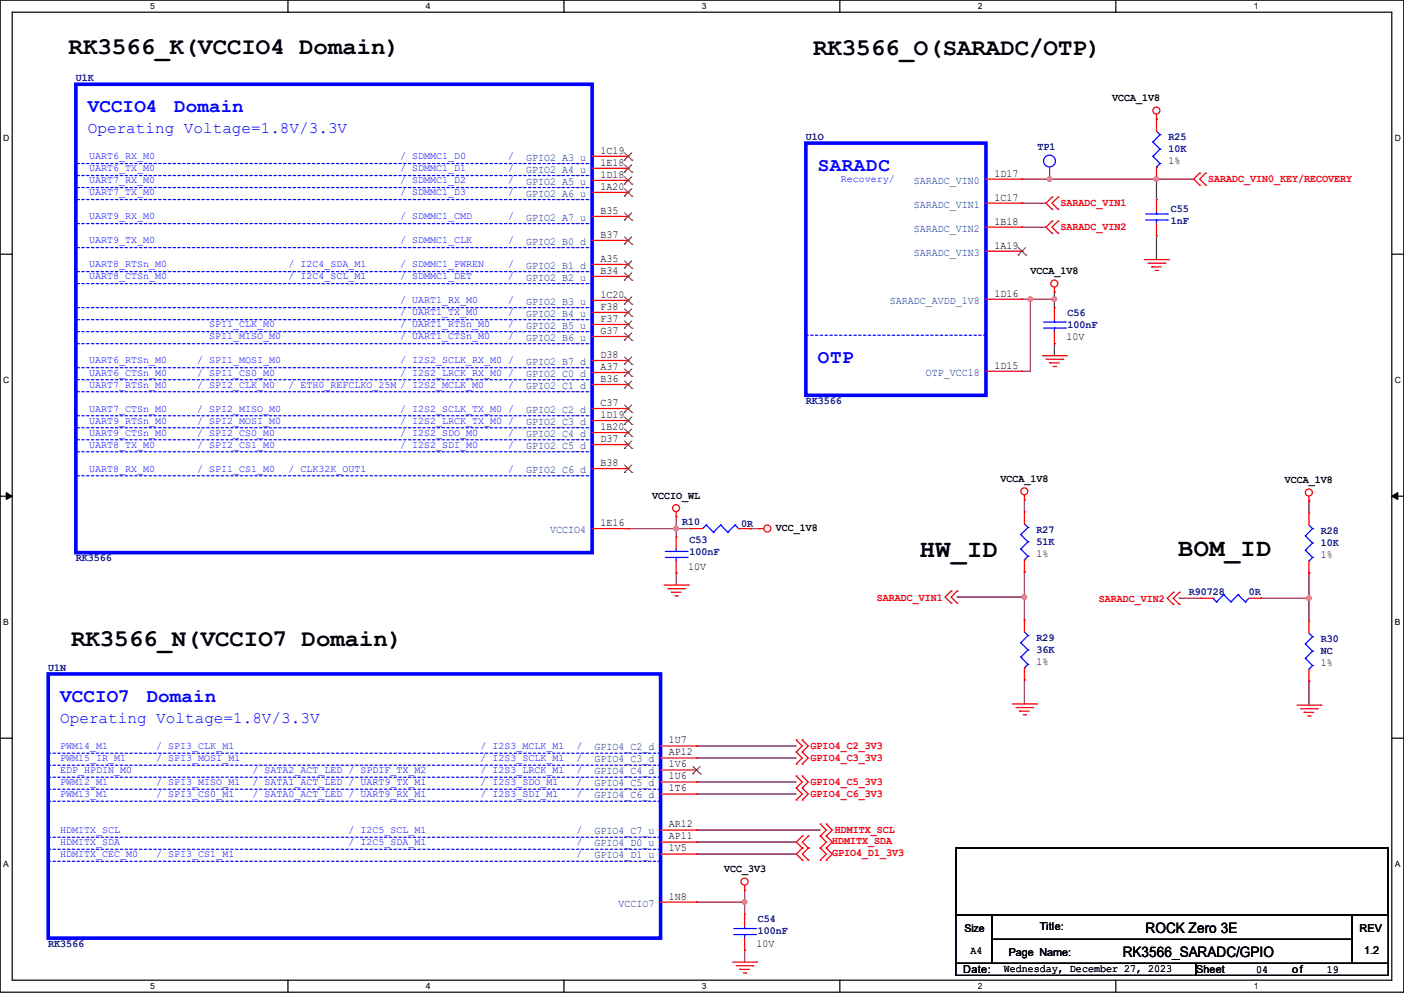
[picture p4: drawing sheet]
<svg xmlns="http://www.w3.org/2000/svg" width="297mm" height="210mm" viewBox="0 0 297 210" stroke-linecap="round" stroke-linejoin="round" font-family="sans-serif">
<path d="M0 0h297v209.8h-297zM2.6 2.6h291.8v204.7h-291.8z" fill="none" stroke="#000" stroke-width=".25"/>
<g fill="#fff">
<path d="M31.7 .3h1v2h-1z"/>
<path d="M31.7 207.6h1v1.9h-1z"/>
</g>
<path d="M60.9 0v2.6M60.9 207.3v2.5" fill="none" stroke="#000" stroke-width=".25"/>
<g fill="#fff">
<path d="M90.1 .3h1v2h-1z"/>
<path d="M90.1 207.6h1v1.9h-1z"/>
</g>
<path d="M119.3 0v2.6M119.3 207.3v2.5" fill="none" stroke="#000" stroke-width=".25"/>
<g fill="#fff">
<path d="M148.5 .3h.9v2h-.9z"/>
<path d="M148.5 207.6h.9v1.9h-.9z"/>
</g>
<path d="M177.7 0v2.6M177.7 207.3v2.5" fill="none" stroke="#000" stroke-width=".25"/>
<g fill="#fff">
<path d="M206.8 .3h1v2h-1z"/>
<path d="M206.8 207.6h1v1.9h-1z"/>
</g>
<path d="M236.1 0v2.6M236.1 207.3v2.5" fill="none" stroke="#000" stroke-width=".25"/>
<g fill="#fff">
<path d="M265.2 .3h1v2h-1z"/>
<path d="M265.2 207.6h1v1.9h-1z"/>
<path d="M.7 28.2h1.2v1.9h-1.2z"/>
<path d="M295.1 28.2h1.2v1.9h-1.2z"/>
<path d="M.7 79.3h1.2v2h-1.2z"/>
<path d="M295.1 79.3h1.2v2h-1.2z"/>
</g>
<path d="M0 53.8h2.6M294.4 53.8h2.6" fill="none" stroke="#000" stroke-width=".25"/>
<g fill="#fff">
<path d="M.7 130.5h1.2v2h-1.2z"/>
<path d="M295.1 130.5h1.1v2h-1.1z"/>
</g>
<path d="M0 104.9h2.6M294.4 104.9h2.6" fill="none" stroke="#000" stroke-width=".25"/>
<path d="M1.3 104.2l1.3 .7-1.3 .8zM294.4 104.9l1.3-.7v1.5z" fill="#000" stroke="#000" stroke-width=".21"/>
<g fill="#fff">
<path d="M.7 181.7h1.2v2h-1.2z"/>
<path d="M295.1 181.7h1.1v2h-1.1z"/>
</g>
<path d="M0 156.1h2.6M294.4 156.1h2.6M202.2 179.4h91.5v14.2h-91.5zM202.2 193.6h7.6v10.2h-7.6zM209.8 193.6h76.2v5.1h-76.2zM209.8 198.7h76.2v5.1h-76.2zM286 193.6h7.7v10.2h-7.7zM202.2 203.8h50.8v2.5h-50.8zM253 203.8h40.7v2.5h-40.7z" fill="none" stroke="#000" stroke-width=".25"/>
<g fill="none" stroke="#800040" stroke-width=".25">
<path d="M216.2 37.9h.1M216.2 37.9h36.3M222 37.9h.1M244.6 37.9h.1M244.6 37.9v4.3M216.2 43h.1M216.2 48h.1M216.2 43h5.1M216.2 48h5.1M244.6 49.8h.1M244.6 49.8v5.1M216.2 63.3h.1"/>
<path d="M216.2 78.5h.1M216.2 63.3h6.9M218 63.3h.1M218 63.3v15.2h-1.8M223.1 63.3h.1M223.1 72.7h.1M223.1 61.8h.1M223.1 61.8v3.3M223.1 72.7v2.5M132.9 111.8h.1M132.9 111.8h13.2M143 109.3h.1"/>
<path d="M143 111.8h.1M143 109.3v4.3M158.8 111.8h.1M158.8 111.8h1.8M216.7 105.7h.1M216.7 105.7v2.5M276.9 106h.1M276.9 106v2.5M143 121.2h.1M143 121.2v2.5M202.5 126.3h.1M202.5 126.3h14.2"/>
<path d="M216.7 120.9h.1M216.7 126.3h.1M216.7 120.9v10.2M249.5 126.5h.1M249.5 126.5h4.5M266.7 126.5h.1M266.7 126.5h10.2M276.9 121.2h.1M276.9 126.5h.1M276.9 121.2v10.2M147.4 157.8h.1M147.4 157.8h21"/>
<path d="M216.7 143.8h.1M216.7 143.8v5.1M276.9 144.1h.1M276.9 144.1v5M147.4 175.6h.1M147.4 178.1h.1M147.4 167.9h.1M147.4 165.4h.1M147.4 160.3h.1M147.4 175.6h26.1M147.4 178.1h21M147.4 167.9h21"/>
<path d="M147.4 165.4h21M147.4 160.3h21M147.4 190.8h.1M147.4 180.6h.1M147.4 190.8h10.1M147.4 180.6h21M157.5 188.3h.1M157.5 190.8h.1M157.5 188.3v5M157.5 201h.1M157.5 201v2.5"/>
</g>
<g fill="#f0f" stroke="#f0f" stroke-width=".25">
<circle cx="223" cy="63.3" r=".49"/>
<circle cx="157.5" cy="190.8" r=".49"/>
<circle cx="218" cy="63.3" r=".49"/>
<circle cx="216.7" cy="126.3" r=".49"/>
<circle cx="276.9" cy="126.5" r=".49"/>
<circle cx="244.6" cy="37.9" r=".49"/>
<circle cx="222" cy="37.9" r=".49"/>
<circle cx="143" cy="111.8" r=".49"/>
</g>
<g fill="none" stroke="#f00" stroke-width=".25">
<path d="M125.3 33.1h7.6M125.3 35.6h7.6M125.3 38.1h7.6M132.9 33.1h.1M132.9 35.6h.1M132.9 38.1h.1M208.6 37.9h7.6M216.2 37.9h.1M222 37.9h.1M222 35.3v2.6M244.6 25.2h.1M244.6 37.9h.1"/>
<path d="M244.6 24.2v3.5M244.6 35.3v2.6M253.8 36.6h.1M253.8 39.2h.1M253.8 36.6l-1.3 1.3 1.3 1.3M255.1 39.2h.1M255.1 36.6h.1M255.1 36.6l-1.3 1.3 1.3 1.3M125.3 40.7h7.6M125.3 45.8h7.6M125.3 50.8h7.6M125.3 55.9h7.6"/>
<path d="M125.3 58.5h7.6M132.9 40.7h.1M132.9 45.8h.1M132.9 50.8h.1M132.9 55.9h.1M132.9 58.5h.1M208.6 43h7.6M208.6 48h7.6M208.6 53.1h7.6M216.2 43h.1M216.2 48h.1M216.2 53.1h.1"/>
<path d="M222.5 41.7h.1M222.5 44.2h.1M222.5 46.8h.1M222.5 49.3h.1M222.5 41.7l-1.2 1.3 1.2 1.2M222.5 46.8l-1.2 1.2 1.2 1.3M223.8 44.2h.1M223.8 41.7h.1M223.8 49.3h.1M223.8 46.8h.1M223.8 41.7l-1.3 1.3 1.3 1.2M223.8 46.8l-1.3 1.2 1.3 1.3"/>
<path d="M242.1 54.9h5.1M242.9 55.7h3.5M243.6 56.4h.1M243.6 56.4h2.1M244.4 57.2h.5M244.6 42.2h.1M244.6 49.8h.1M244.6 42.2v2.5M244.6 47.3v2.5M244.9 57.2h.1M246.4 55.7h.1M247.2 54.9h.1"/>
<path d="M125.3 63.5h7.6M125.3 66.1h7.6M125.3 68.6h7.6M125.3 71.2h7.6M125.3 76.2h7.6M125.3 78.8h7.6M132.9 63.5h.1M132.9 66.1h.1M132.9 68.6h.1M132.9 71.2h.1M132.9 76.2h.1M132.9 78.8h.1"/>
<path d="M208.6 63.3h7.6M208.6 78.5h7.6M216.2 63.3h.1M216.2 78.5h.1M220.5 75.2h5.1M221.3 76h3.5M222 76.8h.1M222 76.8h2.1M222.8 77.5h.5M223.1 61.8h.1M223.1 65.1h.1M223.1 72.7h.1"/>
<path d="M223.1 60.7v1.1M223.1 65.1v2.5M223.1 70.1v2.6M223.3 77.5h.1M224.8 76h.1M225.6 75.2h.1M125.3 81.3h7.6M125.3 86.4h7.6M125.3 88.9h7.6M125.3 91.5h7.6M125.3 94h7.6M125.3 99.1h7.6"/>
<path d="M132.9 81.3h.1M132.9 86.4h.1M132.9 88.9h.1M132.9 91.5h.1M132.9 94h.1M132.9 99.1h.1M125.3 111.8h7.6M132.9 111.8h.1M143 109.3h.1M143 113.6h.1M143 108.2v1.1M143 113.6v2.5"/>
<path d="M143 118.7v2.5M146.1 111.8h.1M146.1 111.8h2.5M156.3 111.8h2.5M158.8 111.8h.1M160.6 111.8h.1M160.6 111.8h1M216.7 105.7h.1M216.7 108.2h.1M216.7 104.7v1M216.7 108.2v2.6M216.7 118.4v2.5"/>
<path d="M276.9 106h.1M276.9 108.5h.1M276.9 104.9v1.1M276.9 108.5v2.5M276.9 118.7v2.5M140.5 123.7h5.1M141.3 124.5h3.5M142 125.3h.1M142 125.3h2.1M142.8 126h.5M143 121.2h.1M143.3 126h.1"/>
<path d="M144.8 124.5h.1M145.6 123.7h.1M201.2 127.6h.1M201.2 125h.1M201.2 125l-1.3 1.3 1.3 1.3M202.5 127.6h.1M202.5 125h.1M202.5 125l-1.3 1.3 1.3 1.3M216.7 131.1h.1M216.7 120.9h.1M216.7 131.1v2.5M248.2 127.8h.1"/>
<path d="M248.2 125.3h.1M248.2 125.3l-1.3 1.2 1.3 1.3M249.5 127.8h.1M249.5 125.3h.1M249.5 125.3l-1.3 1.2 1.3 1.3M254 126.5h.1M254 126.5h2.6M264.2 126.5h2.5M266.7 126.5h.1M276.9 131.4h.1M276.9 121.2h.1M276.9 131.4v2.5"/>
<path d="M139.7 157.8h7.7M147.4 157.8h.1M168.4 159h.1M168.4 156.5h.1M168.4 156.5l1.3 1.3-1.3 1.2M168.4 159l1.3 1.3-1.3 1.3M169.7 159h.1M169.7 156.5h.1M169.7 156.5l1.3 1.3-1.3 1.2M169.7 159l1.3 1.3-1.3 1.3M214.2 148.9h5M214.9 149.6h3.6"/>
<path d="M215.7 150.4h.1M215.7 150.4h2M216.5 151.2h.5M216.7 143.8h.1M216.7 141.3v2.5M217 151.2h.1M218.5 149.6h.1M219.2 148.9h.1M274.4 149.1h5M275.1 149.9h3.6M275.9 150.7h.1M275.9 150.7h2"/>
<path d="M276.6 151.4h.6M276.9 144.1h.1M276.9 141.5v2.6M277.2 151.4h.1M278.7 149.9h.1M279.4 149.1h.1M139.7 160.3h7.7M139.7 162.9h7.7M139.7 165.4h7.7M139.7 167.9h7.7M139.7 175.6h7.7M139.7 178.1h7.7"/>
<path d="M147.4 160.3h.1M147.4 162.9h.1M147.4 165.4h.1M147.4 167.9h.1M147.4 175.6h.1M147.4 178.1h.1M168.4 161.6h.1M168.4 166.7h.1M168.4 164.1h.1M168.4 169.2h.1M168.4 164.1l1.3 1.3-1.3 1.3M168.4 166.7l1.3 1.2-1.3 1.3"/>
<path d="M169.7 179.4h.1M169.7 176.8h.1M169.7 161.6h.1M169.7 166.7h.1M169.7 164.1h.1M169.7 169.2h.1M169.7 179.4l-1.3 1.2 1.3 1.3M169.7 176.8l-1.3 1.3 1.3 1.3M169.7 164.1l1.3 1.3-1.3 1.3M169.7 166.7l1.3 1.2-1.3 1.3M171 179.4h.1M171 176.8h.1"/>
<path d="M171 179.4l-1.3 1.2 1.3 1.3M171 176.8l-1.3 1.3 1.3 1.3M173.5 179.4h.1M173.5 176.8h.1M173.5 174.3h.1M173.5 174.3l1.3 1.3-1.3 1.2M173.5 179.4l1.3 1.2-1.3 1.3M173.5 176.8l1.3 1.3-1.3 1.3M174.8 179.4h.1M174.8 176.8h.1M174.8 174.3h.1M174.8 179.4l1.3 1.2-1.3 1.3"/>
<path d="M174.8 174.3l1.3 1.3-1.3 1.2M174.8 176.8l1.3 1.3-1.3 1.3M139.7 180.6h7.7M139.7 190.8h7.7M147.4 180.6h.1M147.4 190.8h.1M157.5 188.3h.1M157.5 193.3h.1M157.5 187.2v1.1M157.5 193.3v2.6M157.5 198.4v2.6M169.7 181.9h.1"/>
<path d="M171 181.9h.1M173.5 181.9h.1M174.8 181.9h.1M155 203.5h5.1M155.7 204.3h3.6M156.5 205h.1M156.5 205h2M157.3 205.8h.5M157.5 201h.1M157.8 205.8h.1M159.3 204.3h.1M160.1 203.5h.1"/>
<circle cx="244.6" cy="23.4" r=".74"/>
<circle cx="223" cy="60" r=".74"/>
<circle cx="143" cy="107.5" r=".74"/>
<circle cx="162.3" cy="111.8" r=".74"/>
<circle cx="216.7" cy="103.9" r=".74"/>
<circle cx="276.9" cy="104.2" r=".74"/>
<circle cx="157.5" cy="186.5" r=".74"/>
</g>
<g fill="none" stroke="#00f" stroke-width=".25">
<path d="M243.9 30h.1M243.9 33.1h.1M243.9 30l1.5 1.5M243.9 33.1l1.5 1.5M244.6 35.3h.1M244.6 27.7l.8 .8M245.4 28.5h.1M245.4 31.5h.1M245.4 34.6h.1M245.4 28.5l-1.5 1.5M245.4 31.5l-1.5 1.6M245.4 34.6l-.8 .7"/>
<path d="M242.4 46.5h4.5M242.4 45.3h4.5M244.6 45.3h.1M244.6 46.5h.1M244.6 44.7v.6M244.6 46.5v.8M246.9 46.5h.1M246.9 45.3h.1M220.8 69.4h4.5M220.8 68.1h4.5M223.1 68.1h.1M223.1 69.4h.1"/>
<path d="M223.1 67.6v.5M223.1 69.4v.7M225.3 69.4h.1M225.3 68.1h.1M140.8 117.9h4.5M140.8 116.6h4.5M143 116.6h.1M143 117.9h.1M143 116.1v.5M143 117.9v.8M145.3 117.9h.1M145.3 116.6h.1"/>
<path d="M149.4 111h.1M149.4 111l-.8 .8M149.4 111l1.5 1.6M150.9 112.6h.1M152.4 111h.1M152.4 111l-1.5 1.6M152.4 111l1.6 1.6M154 112.6h.1M155.5 111h.1M155.5 111l-1.5 1.6M155.5 111l.8 .8M156.3 111.8h.1"/>
<path d="M215.9 113.1h.1M215.9 116.1h.1M215.9 113.1l1.6 1.5M215.9 116.1l1.6 1.5M216.7 118.4h.1M216.7 110.8l.8 .7M217.5 111.5h.1M217.5 114.6h.1M217.5 117.6h.1M217.5 111.5l-1.6 1.6M217.5 114.6l-1.6 1.5M217.5 117.6l-.8 .8"/>
<path d="M276.1 113.3h.1M276.1 116.4h.1M276.1 113.3l1.6 1.6M276.1 116.4l1.6 1.5M276.9 118.7h.1M276.9 111l.8 .8M277.7 111.8h.1M277.7 114.9h.1M277.7 117.9h.1M277.7 111.8l-1.6 1.5M277.7 114.9l-1.6 1.5M277.7 117.9l-.8 .8"/>
<path d="M215.9 135.9h.1M215.9 139h.1M215.9 135.9l1.6 1.6M215.9 139l1.6 1.5M216.7 133.6l.8 .8M217.5 134.4h.1M217.5 137.5h.1M217.5 134.4l-1.6 1.5M217.5 137.5l-1.6 1.5M256.6 126.5h.1M256.6 126.5l.7 .8M257.3 127.3h.1"/>
<path d="M258.9 125.8h.1M258.9 125.8l1.5 1.5M258.9 125.8l-1.6 1.5M260.4 127.3h.1M261.9 125.8h.1M261.9 125.8l1.5 1.5M261.9 125.8l-1.5 1.5M263.4 127.3h.1M264.2 126.5l-.8 .8M276.1 136.2h.1M276.1 139.2h.1M276.1 136.2l1.6 1.5"/>
<path d="M276.1 139.2l1.6 1.6M276.9 133.9l.8 .8M277.7 134.7h.1M277.7 137.7h.1M277.7 134.7l-1.6 1.5M277.7 137.7l-1.6 1.5M216.7 141.3h.1M217.5 140.5h.1M217.5 140.5l-.8 .8M276.9 141.5h.1M277.7 140.8h.1M277.7 140.8l-.8 .7"/>
<path d="M155.2 197.7h4.6M155.2 196.4h4.6M157.5 196.4h.1M157.5 197.7h.1M157.5 195.9v.5M157.5 197.7v.7M159.8 197.7h.1M159.8 196.4h.1"/>
<circle cx="222" cy="34.1" r="1.25"/>
</g>
<g fill="none" stroke="#00f" stroke-width=".25" stroke-dasharray=".5 .5">
<path d="M16.3 34.6h109M16.3 37.1h109M16.3 39.7h109M125.3 34.6h.1M125.3 37.1h.1M125.3 39.7h.1M16.3 42.2h109M16.3 57.4h109M16.3 60h109M16.3 52.4h109M16.3 47.3h109M125.3 42.2h.1"/>
<path d="M125.3 57.4h.1M125.3 60h.1M125.3 52.4h.1M125.3 47.3h.1M16.3 67.6h109M16.3 70.1h109M16.3 65.1h109M16.3 72.7h109M16.3 77.8h109M125.3 67.6h.1M125.3 70.1h.1M125.3 65.1h.1"/>
<path d="M125.3 72.7h.1M125.3 77.8h.1M170.5 70.9h.1M208.6 70.9h-38.1M16.3 82.8h109M16.3 80.3h109M16.3 93h109M16.3 90.5h109M16.3 95.5h109M16.3 87.9h109M125.3 82.8h.1M125.3 80.3h.1"/>
<path d="M125.3 93h.1M125.3 90.5h.1M125.3 95.5h.1M125.3 87.9h.1M16.3 100.6h109M125.3 100.6h.1M10.2 159.3h129.5M139.7 159.3h.1M10.2 161.8h129.5M10.2 179.6h129.5M10.2 166.9h129.5M10.2 169.5h129.5"/>
<path d="M10.2 164.4h129.5M10.2 177.1h129.5M139.7 161.8h.1M139.7 179.6h.1M139.7 166.9h.1M139.7 169.5h.1M139.7 164.4h.1M139.7 177.1h.1M10.2 182.2h129.5M139.7 182.2h.1"/>
</g>
<path d="M16 17.8h109.3v99.1h-109.3zM170.5 30.3h38.1v53.3h-38.1zM10.2 142.5h129.5v55.9h-129.5z" fill="none" stroke="#00f" stroke-width=".76"/>
<g fill="none" stroke="#804000" stroke-width=".21">
<path d="M132.1 33.9h.1M132.1 36.4h.1M132.1 38.9h.1M132.1 32.3l1.6 1.6M132.1 34.8l1.6 1.6M132.1 37.4l1.6 1.5M132.1 39.9l1.6 1.6M133.6 32.3l-1.5 1.6M133.6 34.8l-1.5 1.6M133.6 37.4l-1.5 1.5M133.6 39.9l-1.5 1.6M133.7 33.9h.1"/>
<path d="M133.7 36.4h.1M133.7 38.9h.1M132.1 41.5h.1M132.1 46.6h.1M132.1 51.6h.1M132.1 56.7h.1M132.1 59.3h.1M132.1 45l1.6 1.6M132.1 50.1l1.6 1.5M132.1 55.2l1.6 1.5M132.1 57.7l1.6 1.6M133.6 45l-1.5 1.6"/>
<path d="M133.6 50.1l-1.5 1.5M133.6 55.2l-1.5 1.5M133.6 57.7l-1.5 1.6M133.7 41.5h.1M133.7 46.6h.1M133.7 51.6h.1M133.7 56.7h.1M133.7 59.3h.1M215.4 53.9h.1M215.4 52.4l1.6 1.5M217 52.4l-1.6 1.5M217 53.9h.1"/>
<path d="M132.1 64.3h.1M132.1 66.9h.1M132.1 69.4h.1M132.1 72h.1M132.1 77h.1M132.1 79.6h.1M132.1 62.8l1.6 1.5M132.1 65.3l1.6 1.6M132.1 67.9l1.6 1.5M132.1 70.4l1.6 1.6M132.1 75.5l1.6 1.5M132.1 78l1.6 1.6"/>
<path d="M133.6 62.8l-1.5 1.5M133.6 65.3l-1.5 1.6M133.6 67.9l-1.5 1.5M133.6 70.4l-1.5 1.6M133.6 75.5l-1.5 1.5M133.6 78l-1.5 1.6M133.7 64.3h.1M133.7 66.9h.1M133.7 69.4h.1M133.7 72h.1M133.7 77h.1M133.7 79.6h.1"/>
<path d="M132.1 82.1h.1M132.1 87.2h.1M132.1 89.7h.1M132.1 92.3h.1M132.1 94.8h.1M132.1 99.9h.1M132.1 80.6l1.6 1.5M132.1 85.6l1.6 1.6M132.1 88.2l1.6 1.5M132.1 90.7l1.6 1.6M132.1 93.3l1.6 1.5M132.1 98.3l1.6 1.6"/>
<path d="M133.6 80.6l-1.5 1.5M133.6 85.6l-1.5 1.6M133.6 88.2l-1.5 1.5M133.6 90.7l-1.5 1.6M133.6 93.3l-1.5 1.5M133.6 98.3l-1.5 1.6M133.7 82.1h.1M133.7 87.2h.1M133.7 89.7h.1M133.7 92.3h.1M133.7 94.8h.1M133.7 99.9h.1"/>
<path d="M146.6 163.7h.1M146.6 162.1l1.6 1.6M148.1 162.1l-1.5 1.6M148.2 163.7h.1"/>
</g>
<g font-size="5.3">
<text x="194.6" y="117.8">HW_ID</text>
<text x="249.2" y="117.6">BOM_ID</text>
</g>
<g font-size="5.1">
<text x="14.5" y="11.4">RK3566_K(VCCIO4 Domain)</text>
<text x="172" y="11.7">RK3566_O(SARADC/OTP)</text>
<text x="15" y="136.7">RK3566_N(VCCIO7 Domain)</text>
</g>
<g font-size="4.1" fill="#00f">
<text x="18.6" y="23.8">VCCIO4</text>
<text x="36.9" y="23.8">Domain</text>
<text x="173" y="36.2">SARADC</text>
<text x="173" y="76.9">OTP</text>
<text x="12.7" y="148.5">VCCIO7</text>
<text x="31" y="148.5">Domain</text>
</g>
<g font-size="3.4" fill="#00f">
<text x="18.6" y="28.1">Operating Voltage=1.8V/3.3V</text>
<text x="12.7" y="152.8">Operating Voltage=1.8V/3.3V</text>
</g>
<g font-size="3">
<text x="242.4" y="197.4">ROCK Zero 3E</text>
<text x="237.5" y="202.4">RK3566_SARADC/GPIO</text>
</g>
<g font-size="2.3" fill="#000080">
<text x="16" y="17.1">U1K</text>
<text x="170.5" y="29.6">U1O</text>
<text x="247.2" y="29.6">R25</text>
<text x="219.5" y="31.6">TP1</text>
<text x="247.2" y="32.1">10K</text>
<text x="247.7" y="44.8">C55</text>
<text x="247.7" y="47.4">1nF</text>
<text x="225.8" y="66.9">C56</text>
<text x="225.8" y="69.5">100nF</text>
<text x="170.5" y="85.5">RK3566</text>
<text x="144.3" y="111.1">R10</text>
<text x="156.8" y="111.4">0R</text>
<text x="219.2" y="112.6">R27</text>
<text x="279.4" y="112.9">R28</text>
<text x="16" y="118.7">RK3566</text>
<text x="145.8" y="114.9">C53</text>
<text x="145.8" y="117.5">100nF</text>
<text x="219.2" y="115.2">51K</text>
<text x="279.4" y="115.4">10K</text>
<text x="251.5" y="125.9">R90728</text>
<text x="264.2" y="125.9">0R</text>
<text x="219.2" y="135.5">R29</text>
<text x="279.4" y="135.8">R30</text>
<text x="10.2" y="141.9">U1N</text>
<text x="219.2" y="138">36K</text>
<text x="279.4" y="138.3">NC</text>
<text x="160.3" y="194.9">C54</text>
<text x="160.3" y="197.5">100nF</text>
<text x="10.2" y="200.3">RK3566</text>
</g>
<g font-size="2.3">
<text x="235.2" y="21.5">VCCA_1V8</text>
<text x="127" y="32.5">1C19</text>
<text x="127" y="35.1">1E18</text>
<text x="247.2" y="34.7">1%</text>
<text x="127" y="37.6">1D18</text>
<text x="127" y="40.1">1A20</text>
<text x="210.4" y="37.3">1D17</text>
<text x="127" y="45.2">B35</text>
<text x="210.4" y="42.4">1C17</text>
<text x="210.4" y="47.5">1B18</text>
<text x="127" y="50.3">B37</text>
<text x="210.4" y="52.6">1A19</text>
<text x="127" y="55.4">A35</text>
<text x="127" y="57.9">B34</text>
<text x="218" y="58">VCCA_1V8</text>
<text x="127" y="63">1C20</text>
<text x="127" y="65.5">F38</text>
<text x="210.4" y="62.7">1D16</text>
<text x="127" y="68.1">F37</text>
<text x="127" y="70.6">G37</text>
<text x="127" y="75.7">D38</text>
<text x="210.4" y="78">1D15</text>
<text x="225.6" y="72">10V</text>
<text x="127" y="78.2">A37</text>
<text x="127" y="80.8">B36</text>
<text x="127" y="85.9">C37</text>
<text x="127" y="88.4">1D19</text>
<text x="127" y="90.9">1B20</text>
<text x="127" y="93.5">D37</text>
<text x="127" y="98.6">B38</text>
<text x="211.6" y="102">VCCA_1V8</text>
<text x="138" y="105.5">VCCIO_WL</text>
<text x="271.8" y="102.2">VCCA_1V8</text>
<text x="127" y="111.3">1E16</text>
<text x="164.1" y="112.4">VCC_1V8</text>
<text x="219.2" y="117.7">1%</text>
<text x="279.4" y="118">1%</text>
<text x="145.6" y="120.5">10V</text>
<text x="219.2" y="140.6">1%</text>
<text x="279.4" y="140.8">1%</text>
<text x="141.5" y="157.2">1U7</text>
<text x="141.5" y="159.8">AP12</text>
<text x="141.5" y="162.3">1V6</text>
<text x="141.5" y="164.8">1U6</text>
<text x="141.5" y="167.4">1T6</text>
<text x="141.5" y="175">AR12</text>
<text x="141.5" y="177.5">AP11</text>
<text x="141.5" y="180.1">1V5</text>
<text x="153.2" y="184.5">VCC_3V3</text>
<text x="141.5" y="190.2">1N8</text>
<text x="220" y="196.7">Title:</text>
<text x="287.6" y="197.2">REV</text>
<text x="160.1" y="200.3">10V</text>
<text x="205.3" y="201.8">A4</text>
<text x="213.4" y="202.3">Page Name:</text>
<text x="288.6" y="201.8">1.2</text>
<text x="203.8" y="205.8">Date:</text>
<text x="212.4" y="205.6">Wednesday, December 27, 2023</text>
<text x="253" y="205.8">Sheet</text>
<text x="265.7" y="205.9">04</text>
<text x="273.3" y="205.8">of</text>
<text x="280.7" y="205.9">19</text>
</g>
<g font-size="2.3" fill="#004080">
<text x="111.3" y="34">GPIO2_A3_u</text>
<text x="111.3" y="36.5">GPIO2_A4_u</text>
<text x="111.3" y="39.1">GPIO2_A5_u</text>
<text x="111.3" y="41.6">GPIO2_A6_u</text>
<text x="193.3" y="38.8">SARADC_VIN0</text>
<text x="111.3" y="46.7">GPIO2_A7_u</text>
<text x="193.3" y="43.9">SARADC_VIN1</text>
<text x="111.3" y="51.8">GPIO2_B0_d</text>
<text x="193.3" y="49">SARADC_VIN2</text>
<text x="111.3" y="56.9">GPIO2_B1_d</text>
<text x="111.3" y="59.4">GPIO2_B2_u</text>
<text x="193.3" y="54.1">SARADC_VIN3</text>
<text x="111.3" y="64.5">GPIO2_B3_u</text>
<text x="188.3" y="64.2">SARADC_AVDD_1V8</text>
<text x="111.3" y="67">GPIO2_B4_u</text>
<text x="111.3" y="69.6">GPIO2_B5_u</text>
<text x="111.3" y="72.1">GPIO2_B6_u</text>
<text x="111.3" y="77.2">GPIO2_B7_d</text>
<text x="111.3" y="79.7">GPIO2_C0_d</text>
<text x="111.3" y="82.3">GPIO2_C1_d</text>
<text x="195.9" y="79.5">OTP_VCC18</text>
<text x="111.3" y="87.3">GPIO2_C2_d</text>
<text x="111.3" y="89.9">GPIO2_C3_d</text>
<text x="111.3" y="92.4">GPIO2_C4_d</text>
<text x="111.3" y="95">GPIO2_C5_d</text>
<text x="111.3" y="100">GPIO2_C6_d</text>
<text x="116.4" y="112.7">VCCIO4</text>
<text x="125.8" y="158.7">GPIO4_C2_d</text>
<text x="125.8" y="161.2">GPIO4_C3_d</text>
<text x="125.8" y="163.8">GPIO4_C4_d</text>
<text x="125.8" y="166.3">GPIO4_C5_d</text>
<text x="125.8" y="168.9">GPIO4_C6_d</text>
<text x="125.8" y="176.5">GPIO4_C7_u</text>
<text x="125.8" y="179">GPIO4_D0_u</text>
<text x="125.8" y="181.6">GPIO4_D1_u</text>
<text x="130.9" y="191.7">VCCIO7</text>
</g>
<g font-size="2.3" fill="#f00">
<text x="255.6" y="38.5">SARADC_VIN0_KEY/RECOVERY</text>
<text x="224.3" y="43.6">SARADC_VIN1</text>
<text x="224.3" y="48.6">SARADC_VIN2</text>
<text x="185.5" y="127.1">SARADC_VIN1</text>
<text x="232.5" y="127.4">SARADC_VIN2</text>
<text x="171.5" y="158.4">GPIO4_C2_3V3</text>
<text x="171.5" y="160.9">GPIO4_C3_3V3</text>
<text x="171.5" y="166">GPIO4_C5_3V3</text>
<text x="171.5" y="168.5">GPIO4_C6_3V3</text>
<text x="176.1" y="178.4">HDMITX_SDA</text>
<text x="176.6" y="176.1">HDMITX_SCL</text>
<text x="176.1" y="181">GPIO4_D1_3V3</text>
</g>
<text font-size="2.2" x="204" y="197.1">Size</text>
<g font-size="2.1" fill="#00f">
<text x="18.8" y="33.7">UART6_RX_M0</text>
<text x="84.6" y="33.7">/ SDMMC1_D0</text>
<text x="107.5" y="33.7">/</text>
<text x="18.8" y="36.2">UART6_TX_M0</text>
<text x="18.8" y="38.8">UART7_RX_M0</text>
<text x="18.8" y="41.3">UART7_TX_M0</text>
<text x="84.6" y="41.3">/ SDMMC1_D3</text>
<text x="84.6" y="36.2">/ SDMMC1_D1</text>
<text x="84.6" y="38.8">/ SDMMC1_D2</text>
<text x="107.5" y="41.3">/</text>
<text x="107.5" y="36.2">/</text>
<text x="107.5" y="38.8">/</text>
<text x="177.8" y="38.5">Recovery/</text>
<text x="18.8" y="46.4">UART9_RX_M0</text>
<text x="84.6" y="46.4">/ SDMMC1_CMD</text>
<text x="107.5" y="46.4">/</text>
<text x="18.8" y="51.5">UART9_TX_M0</text>
<text x="84.6" y="51.5">/ SDMMC1_CLK</text>
<text x="107.5" y="51.5">/</text>
<text x="18.8" y="59.1">UART8_CTSn_M0</text>
<text x="18.8" y="56.6">UART8_RTSn_M0</text>
<text x="61" y="59.1">/ I2C4_SCL_M1</text>
<text x="61" y="56.6">/ I2C4_SDA_M1</text>
<text x="84.6" y="56.6">/ SDMMC1_PWREN</text>
<text x="84.6" y="59.1">/ SDMMC1_DET</text>
<text x="107.5" y="59.1">/</text>
<text x="107.5" y="56.6">/</text>
<text x="84.6" y="64.2">/ UART1_RX_M0</text>
<text x="107.5" y="64.2">/</text>
<text x="44.2" y="69.3">SPI1_CLK_M0</text>
<text x="44.2" y="71.8">SPI1_MISO_M0</text>
<text x="84.6" y="66.7">/ UART1_TX_M0</text>
<text x="84.6" y="69.3">/ UART1_RTSn_M0</text>
<text x="84.6" y="71.8">/ UART1_CTSn_M0</text>
<text x="107.5" y="69.3">/</text>
<text x="107.5" y="71.8">/</text>
<text x="107.5" y="66.7">/</text>
<text x="18.8" y="76.9">UART6_RTSn_M0</text>
<text x="41.7" y="76.9">/ SPI1_MOSI_M0</text>
<text x="84.6" y="76.9">/ I2S2_SCLK_RX_M0 /</text>
<text x="18.8" y="79.4">UART6_CTSn_M0</text>
<text x="18.8" y="82">UART7_RTSn_M0</text>
<text x="41.7" y="82">/ SPI2_CLK_M0</text>
<text x="41.7" y="79.4">/ SPI1_CS0_M0</text>
<text x="61" y="82">/ ETH0_REFCLKO_25M / I2S2_MCLK_M0</text>
<text x="84.6" y="79.4">/ I2S2_LRCK_RX_M0 /</text>
<text x="107.5" y="82">/</text>
<text x="18.8" y="89.6">UART9_RTSn_M0</text>
<text x="18.8" y="87">UART7_CTSn_M0</text>
<text x="41.7" y="89.6">/ SPI2_MOSI_M0</text>
<text x="41.7" y="87">/ SPI2_MISO_M0</text>
<text x="84.6" y="89.6">/ I2S2_LRCK_TX_M0 /</text>
<text x="84.6" y="87">/ I2S2_SCLK_TX_M0 /</text>
<text x="18.8" y="92.1">UART9_CTSn_M0</text>
<text x="18.8" y="94.7">UART8_TX_M0</text>
<text x="41.7" y="94.7">/ SPI2_CS1_M0</text>
<text x="41.7" y="92.1">/ SPI2_CS0_M0</text>
<text x="84.6" y="94.7">/ I2S2_SDI_M0</text>
<text x="84.6" y="92.1">/ I2S2_SDO_M0</text>
<text x="107.5" y="92.1">/</text>
<text x="107.5" y="94.7">/</text>
<text x="18.8" y="99.7">UART8_RX_M0</text>
<text x="41.7" y="99.7">/ SPI1_CS1_M0</text>
<text x="61" y="99.7">/ CLK32K_OUT1</text>
<text x="107.5" y="99.7">/</text>
<text x="12.7" y="158.4">PWM14_M1</text>
<text x="12.7" y="161">PWM15_IR_M1</text>
<text x="33.1" y="158.4">/ SPI3_CLK_M1</text>
<text x="33.1" y="161">/ SPI3_MOSI_M1</text>
<text x="101.6" y="158.4">/ I2S3_MCLK_M1</text>
<text x="101.6" y="161">/ I2S3_SCLK_M1</text>
<text x="122" y="158.4">/</text>
<text x="122" y="161">/</text>
<text x="12.7" y="166">PWM12_M1</text>
<text x="12.7" y="163.5">EDP_HPDIN_M0</text>
<text x="33.1" y="166">/ SPI3_MISO_M1</text>
<text x="53.4" y="163.5">/ SATA2_ACT_LED / SPDIF_TX_M2</text>
<text x="53.4" y="166">/ SATA1_ACT_LED / UART9_TX_M1</text>
<text x="101.6" y="166">/ I2S3_SDO_M1</text>
<text x="101.6" y="163.5">/ I2S3_LRCK_M1</text>
<text x="122" y="166">/</text>
<text x="122" y="163.5">/</text>
<text x="12.7" y="168.6">PWM13_M1</text>
<text x="33.1" y="168.6">/ SPI3_CS0_M1</text>
<text x="53.4" y="168.6">/ SATA0_ACT_LED / UART9_RX_M1</text>
<text x="101.6" y="168.6">/ I2S3_SDI_M1</text>
<text x="122" y="168.6">/</text>
<text x="12.7" y="178.7">HDMITX_SDA</text>
<text x="12.7" y="176.2">HDMITX_SCL</text>
<text x="73.7" y="176.2">/ I2C5_SCL_M1</text>
<text x="73.7" y="178.7">/ I2C5_SDA_M1</text>
<text x="122" y="178.7">/</text>
<text x="122" y="176.2">/</text>
<text x="12.7" y="181.3">HDMITX_CEC_M0</text>
<text x="33.1" y="181.3">/ SPI3_CS1_M1</text>
<text x="122" y="181.3">/</text>
</g>
<g font-size="1.8">
<text x="31.7" y="1.9">5</text>
<text x="90.1" y="1.9">4</text>
<text x="148.5" y="1.9">3</text>
<text x="206.8" y="1.9">2</text>
<text x="265.2" y="1.9">1</text>
<text x=".7" y="29.8">D</text>
<text x="295.1" y="29.8">D</text>
<text x=".7" y="80.9">C</text>
<text x="295.1" y="80.9">C</text>
<text x=".7" y="132.1">B</text>
<text x="295.1" y="132.1">B</text>
<text x=".7" y="183.3">A</text>
<text x="295.1" y="183.3">A</text>
<text x="31.7" y="209.2">5</text>
<text x="90.1" y="209.2">4</text>
<text x="148.5" y="209.2">3</text>
<text x="206.8" y="209.2">2</text>
<text x="265.2" y="209.2">1</text>
</g>
</svg>
